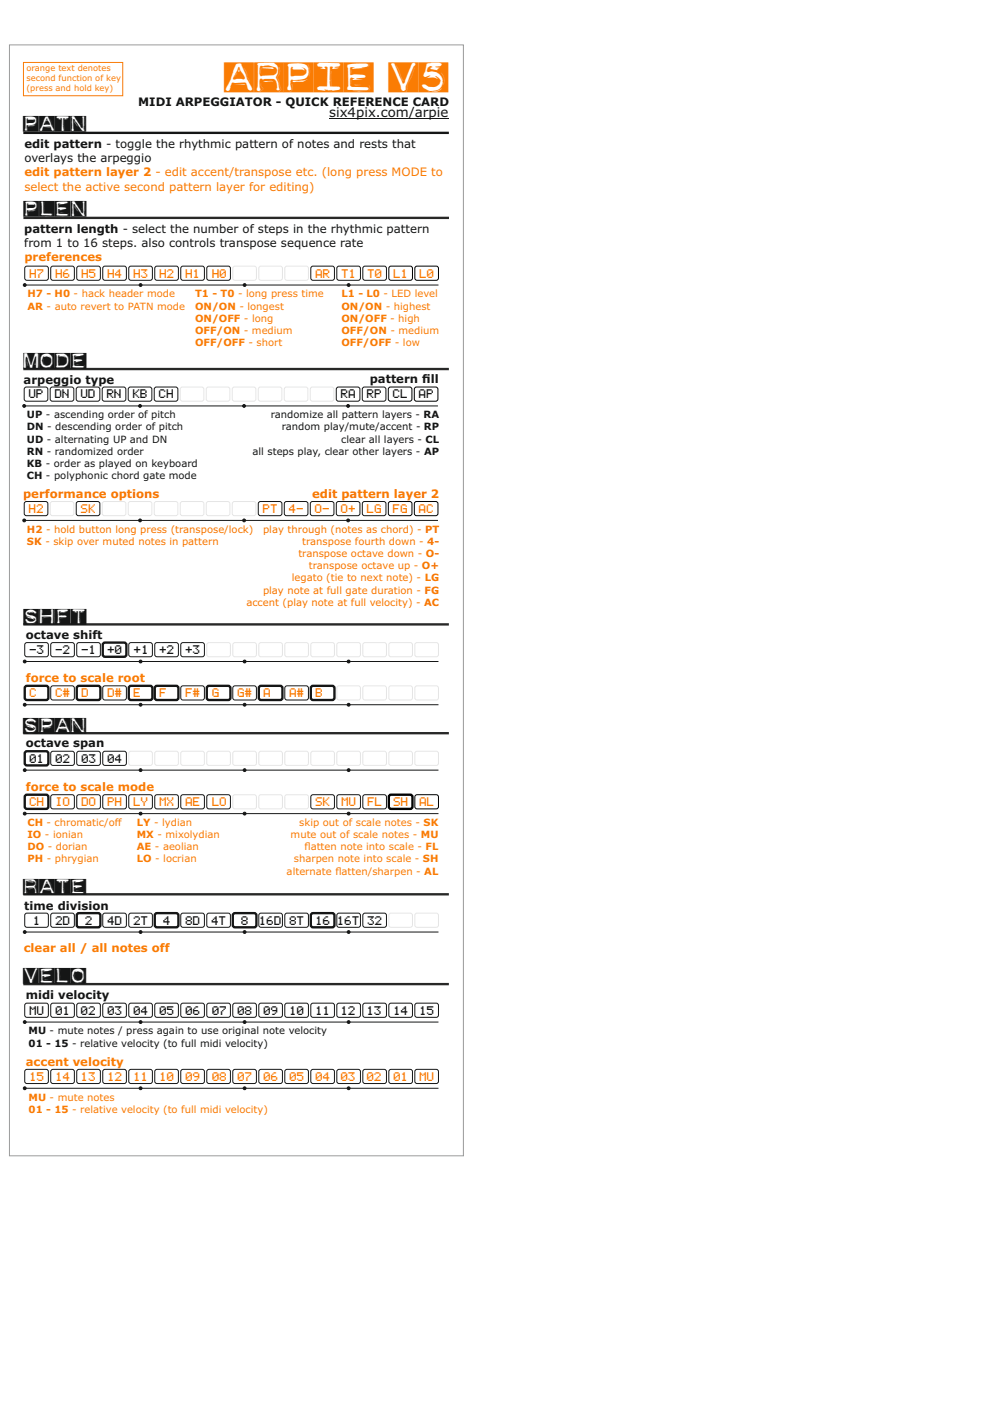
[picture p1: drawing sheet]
<svg xmlns="http://www.w3.org/2000/svg" width="210mm" height="297mm" viewBox="0 0 210 297" stroke-linecap="round" stroke-linejoin="round" font-family="sans-serif">
<g fill="#fff" stroke="#151616" stroke-width=".21">
<path d="M5.5 193.2h4.5l.2 .4v2.3l-.4 .3-4.3-.1-.3-.4v-2.1z" fill-rule="evenodd"/>
<path d="M11 193.2h4.5l.2 .4v2.3l-.4 .3-4.3-.1-.3-.4v-2.1z" fill-rule="evenodd"/>
<path d="M22 193.2h4.5l.2 .4v2.3l-.4 .3-4.3-.1-.3-.4v-2.1z" fill-rule="evenodd"/>
<path d="M27.5 193.2h4.5l.2 .4v2.3l-.4 .3-4.3-.1-.3-.4v-2.1z" fill-rule="evenodd"/>
<path d="M38.5 193.2h4.5l.2 .4v2.3l-.4 .3-4.3-.1-.3-.4v-2.1z" fill-rule="evenodd"/>
<path d="M44 193.2h4.5l.2 .4v2.3l-.4 .3-4.3-.1-.3-.4v-2.1z" fill-rule="evenodd"/>
<path d="M55 193.2h4.5l.2 .4v2.3l-.4 .3-4.3-.1-.3-.4v-2.1z" fill-rule="evenodd"/>
<path d="M60.5 193.2h4.5l.2 .4v2.3l-.4 .3-4.3-.1-.3-.4v-2.1z" fill-rule="evenodd"/>
<path d="M71.5 193.2h4.5l.2 .4v2.3l-.4 .3-4.3-.1-.3-.4v-2.1z" fill-rule="evenodd"/>
<path d="M77 193.2h4.5l.2 .4v2.3l-.4 .3-4.3-.1-.3-.4v-2.1z" fill-rule="evenodd"/>
</g>
<g fill="#fff" stroke="#151616" stroke-width=".5">
<path d="M16.5 193.2h4.5l.2 .4v2.3l-.4 .3-4.3-.1-.3-.4v-2.1z" fill-rule="evenodd"/>
<path d="M33 193.2h4.5l.2 .4v2.3l-.4 .3-4.3-.1-.3-.4v-2.1z" fill-rule="evenodd"/>
<path d="M49.5 193.2h4.5l.2 .4v2.3l-.4 .3-4.3-.1-.3-.4v-2.1z" fill-rule="evenodd"/>
<path d="M66 193.2h4.5l.2 .4v2.3l-.4 .3-4.3-.1-.3-.4v-2.1z" fill-rule="evenodd"/>
</g>
<g fill="#fff" stroke="#e6e6e6" stroke-width=".21">
<path d="M82.5 193.2h4.5l.2 .4v2.3l-.4 .3-4.3-.1-.3-.4v-2.1z" fill-rule="evenodd"/>
<path d="M88 193.2h4.5l.2 .4v2.3l-.4 .3-4.3-.1-.3-.4v-2.1z" fill-rule="evenodd"/>
</g>
<path d="M5.2 197.2h87.5" fill="none" stroke="#151616" stroke-width=".21"/>
<g fill="#151616" stroke="#151616" stroke-width=".21">
<circle cx="5.2" cy="197.2" r=".3"/>
<circle cx="29.7" cy="197.2" r=".3"/>
<circle cx="51.7" cy="197.2" r=".3"/>
<circle cx="73.7" cy="197.2" r=".3"/>
</g>
<g fill="#fff" stroke="#151616" stroke-width=".21">
<path d="M5.3 81.9h4.6l.2 .4v2.3l-.4 .3-4.4-.1-.2-.4v-2.1z" fill-rule="evenodd"/>
<path d="M10.7 82.1l.4-.2h4.3l.2 .4v2.3l-.4 .3-4.4-.1-.2-.4z" fill-rule="evenodd"/>
<path d="M16.3 81.9h4.6l.2 .4v2.3l-.4 .3-4.4-.1-.2-.4v-2.1z" fill-rule="evenodd"/>
<path d="M21.7 82.1l.4-.2h4.3l.2 .4v2.3l-.4 .3-4.4-.1-.2-.4z" fill-rule="evenodd"/>
<path d="M27.3 81.9h4.6l.2 .4v2.3l-.4 .3-4.4-.1-.2-.4v-2.1z" fill-rule="evenodd"/>
<path d="M32.8 81.9h4.6l.2 .4v2.3l-.4 .3-4.4-.1-.2-.4v-2.1z" fill-rule="evenodd"/>
<path d="M71.3 81.9h4.6l.2 .4v2.3l-.4 .3-4.4-.1-.2-.4v-2.1z" fill-rule="evenodd"/>
<path d="M76.8 81.9h4.6l.2 .4v2.3l-.4 .3-4.4-.1-.2-.4v-2.1z" fill-rule="evenodd"/>
</g>
<g fill="#fff" stroke="#e6e6e6" stroke-width=".21">
<path d="M38.3 81.9h4.6l.2 .4v2.3l-.4 .3-4.4-.1-.2-.4v-2.1z" fill-rule="evenodd"/>
<path d="M43.8 81.9h4.6l.2 .4v2.3l-.4 .3-4.4-.1-.2-.4v-2.1z" fill-rule="evenodd"/>
<path d="M49.3 81.9h4.6l.2 .4v2.3l-.4 .3-4.4-.1-.2-.4v-2.1z" fill-rule="evenodd"/>
<path d="M54.8 81.9h4.6l.2 .4v2.3l-.4 .3-4.4-.1-.2-.4v-2.1z" fill-rule="evenodd"/>
<path d="M60.3 81.9h4.6l.2 .4v2.3l-.4 .3-4.4-.1-.2-.4v-2.1z" fill-rule="evenodd"/>
<path d="M65.8 81.9h4.6l.2 .4v2.3l-.4 .3-4.4-.1-.2-.4v-2.1z" fill-rule="evenodd"/>
</g>
<g fill="#fff" stroke="#000" stroke-width=".21">
<path d="M82.3 81.9h4.6l.2 .4v2.3l-.4 .3-4.4-.1-.2-.4v-2.1z" fill-rule="evenodd"/>
<path d="M87.7 82.1l.4-.2h4.3l.2 .4v2.3l-.4 .3-4.4-.1-.2-.4z" fill-rule="evenodd"/>
</g>
<path d="M5.1 85.9h87.5" fill="none" stroke="#151616" stroke-width=".21"/>
<g fill="#151616" stroke="#151616" stroke-width=".21">
<circle cx="5.1" cy="85.9" r=".3"/>
<circle cx="29.6" cy="85.9" r=".3"/>
<circle cx="51.6" cy="85.9" r=".3"/>
<circle cx="73.6" cy="85.9" r=".3"/>
</g>
<g fill="#fff" stroke="#151616" stroke-width=".21">
<path d="M5.4 106.2h4.5l.2 .4v2.3l-.4 .2-4.3-.1-.3-.4v-2z" fill-rule="evenodd"/>
<path d="M16.4 106.2h4.5l.2 .4v2.3l-.4 .2-4.3-.1-.3-.4v-2z" fill-rule="evenodd"/>
<path d="M54.7 106.3l.4-.2 4.3 .1 .2 .4v2.3l-.4 .2-4.3-.1-.3-.4z" fill-rule="evenodd"/>
<path d="M60.2 106.3l.4-.2 4.3 .1 .2 .4v2.3l-.4 .2-4.3-.1-.3-.4z" fill-rule="evenodd"/>
<path d="M65.9 106.2h4.5l.2 .4v2.3l-.4 .2-4.3-.1-.3-.4v-2z" fill-rule="evenodd"/>
<path d="M71.4 106.2h4.5l.2 .4v2.3l-.4 .2-4.3-.1-.3-.4v-2z" fill-rule="evenodd"/>
<path d="M76.7 106.3l.4-.2 4.3 .1 .2 .4v2.3l-.4 .2-4.3-.1-.3-.4z" fill-rule="evenodd"/>
</g>
<g fill="#fff" stroke="#e6e6e6" stroke-width=".21">
<path d="M10.9 106.2h4.5l.2 .4v2.3l-.4 .2-4.3-.1-.3-.4v-2z" fill-rule="evenodd"/>
<path d="M21.9 106.2h4.5l.2 .4v2.3l-.4 .2-4.3-.1-.3-.4v-2z" fill-rule="evenodd"/>
<path d="M27.4 106.2h4.5l.2 .4v2.3l-.4 .2-4.3-.1-.3-.4v-2z" fill-rule="evenodd"/>
<path d="M32.7 106.3l.4-.2 4.3 .1 .2 .4v2.3l-.4 .2-4.3-.1-.3-.4z" fill-rule="evenodd"/>
<path d="M38.2 106.3l.4-.2 4.3 .1 .2 .4v2.3l-.4 .2-4.3-.1-.3-.4z" fill-rule="evenodd"/>
<path d="M43.9 106.2h4.5l.2 .4v2.3l-.4 .2-4.3-.1-.3-.4v-2z" fill-rule="evenodd"/>
<path d="M49.4 106.2h4.5l.2 .4v2.3l-.4 .2-4.3-.1-.3-.4v-2z" fill-rule="evenodd"/>
</g>
<g fill="#fff" stroke="#000" stroke-width=".21">
<path d="M82.2 106.3l.4-.2 4.3 .1 .2 .4v2.3l-.4 .2-4.3-.1-.3-.4z" fill-rule="evenodd"/>
<path d="M87.9 106.2h4.5l.2 .4v2.3l-.4 .2-4.3-.1-.3-.4v-2z" fill-rule="evenodd"/>
</g>
<path d="M5.1 110.1h87.5" fill="none" stroke="#151616" stroke-width=".21"/>
<g fill="#151616" stroke="#151616" stroke-width=".21">
<circle cx="5.1" cy="110.1" r=".3"/>
<circle cx="29.6" cy="110.1" r=".3"/>
<circle cx="51.6" cy="110.1" r=".3"/>
<circle cx="73.6" cy="110.1" r=".3"/>
</g>
<path d="M5.3 168.3l.4-.2 4.3 .1 .2 .4v2.3l-.4 .2-4.3-.1-.3-.4z" fill-rule="evenodd" fill="#fff" stroke="#151616" stroke-width=".5"/>
<g fill="#fff" stroke="#151616" stroke-width=".21">
<path d="M10.8 168.3l.4-.2 4.3 .1 .2 .4v2.3l-.4 .2-4.3-.1-.3-.4z" fill-rule="evenodd"/>
<path d="M16.3 168.3l.4-.2 4.3 .1 .2 .4v2.3l-.4 .2-4.3-.1-.3-.4z" fill-rule="evenodd"/>
<path d="M21.8 168.3l.4-.2 4.3 .1 .2 .4v2.3l-.4 .2-4.3-.1-.3-.4z" fill-rule="evenodd"/>
<path d="M27.3 168.3l.4-.2 4.3 .1 .2 .4v2.3l-.4 .2-4.3-.1-.3-.4z" fill-rule="evenodd"/>
<path d="M32.8 168.3l.4-.2 4.3 .1 .2 .4v2.3l-.4 .2-4.3-.1-.3-.4z" fill-rule="evenodd"/>
<path d="M38.3 168.3l.4-.2 4.3 .1 .2 .4v2.3l-.4 .2-4.3-.1-.3-.4z" fill-rule="evenodd"/>
<path d="M43.8 168.3l.4-.2 4.3 .1 .2 .4v2.3l-.4 .2-4.3-.1-.3-.4z" fill-rule="evenodd"/>
<path d="M65.8 168.3l.4-.2 4.3 .1 .2 .4v2.3l-.4 .2-4.3-.1-.3-.4z" fill-rule="evenodd"/>
<path d="M71.3 168.3l.4-.2 4.3 .1 .2 .4v2.3l-.4 .2-4.3-.1-.3-.4z" fill-rule="evenodd"/>
<path d="M76.8 168.3l.4-.2 4.3 .1 .2 .4v2.3l-.4 .2-4.3-.1-.3-.4z" fill-rule="evenodd"/>
</g>
<g fill="#fff" stroke="#e6e6e6" stroke-width=".21">
<path d="M49.3 168.3l.4-.2 4.3 .1 .2 .4v2.3l-.4 .2-4.3-.1-.3-.4z" fill-rule="evenodd"/>
<path d="M54.8 168.3l.4-.2 4.3 .1 .2 .4v2.3l-.4 .2-4.3-.1-.3-.4z" fill-rule="evenodd"/>
<path d="M60.3 168.3l.4-.2 4.3 .1 .2 .4v2.3l-.4 .2-4.3-.1-.3-.4z" fill-rule="evenodd"/>
</g>
<path d="M82.3 168.3l.4-.2 4.3 .1 .2 .4v2.3l-.4 .2-4.3-.1-.3-.4z" fill-rule="evenodd" fill="#fff" stroke="#000" stroke-width=".5"/>
<path d="M87.8 168.3l.4-.2 4.3 .1 .2 .4v2.3l-.4 .2-4.3-.1-.3-.4z" fill-rule="evenodd" fill="#fff" stroke="#000" stroke-width=".21"/>
<path d="M5.2 172.1h87.5" fill="none" stroke="#151616" stroke-width=".21"/>
<g fill="#151616" stroke="#151616" stroke-width=".21">
<circle cx="5.2" cy="172.1" r=".3"/>
<circle cx="29.7" cy="172.1" r=".3"/>
<circle cx="51.7" cy="172.1" r=".3"/>
<circle cx="73.7" cy="172.1" r=".3"/>
</g>
<path d="M5.5 159h4.5l.2 .4v2.3l-.4 .2h-4.3l-.3-.4v-2.1z" fill-rule="evenodd" fill="#fff" stroke="#151616" stroke-width=".5"/>
<g fill="#fff" stroke="#151616" stroke-width=".21">
<path d="M11 159h4.5l.2 .4v2.3l-.4 .2h-4.3l-.3-.4v-2.1z" fill-rule="evenodd"/>
<path d="M16.5 159h4.5l.2 .4v2.3l-.4 .2h-4.3l-.3-.4v-2.1z" fill-rule="evenodd"/>
<path d="M22 159h4.5l.2 .4v2.3l-.4 .2h-4.3l-.3-.4v-2.1z" fill-rule="evenodd"/>
</g>
<g fill="#fff" stroke="#e6e6e6" stroke-width=".21">
<path d="M27.5 159h4.5l.2 .4v2.3l-.4 .2h-4.3l-.3-.4v-2.1z" fill-rule="evenodd"/>
<path d="M33 159h4.5l.2 .4v2.3l-.4 .2h-4.3l-.3-.4v-2.1z" fill-rule="evenodd"/>
<path d="M38.5 159h4.5l.2 .4v2.3l-.4 .2h-4.3l-.3-.4v-2.1z" fill-rule="evenodd"/>
<path d="M44 159h4.5l.2 .4v2.3l-.4 .2h-4.3l-.3-.4v-2.1z" fill-rule="evenodd"/>
<path d="M49.5 159h4.5l.2 .4v2.3l-.4 .2h-4.3l-.3-.4v-2.1z" fill-rule="evenodd"/>
<path d="M55 159h4.5l.2 .4v2.3l-.4 .2h-4.3l-.3-.4v-2.1z" fill-rule="evenodd"/>
<path d="M60.5 159h4.5l.2 .4v2.3l-.4 .2h-4.3l-.3-.4v-2.1z" fill-rule="evenodd"/>
<path d="M66 159h4.5l.2 .4v2.3l-.4 .2h-4.3l-.3-.4v-2.1z" fill-rule="evenodd"/>
<path d="M71.5 159h4.5l.2 .4v2.3l-.4 .2h-4.3l-.3-.4v-2.1z" fill-rule="evenodd"/>
<path d="M77 159h4.5l.2 .4v2.3l-.4 .2h-4.3l-.3-.4v-2.1z" fill-rule="evenodd"/>
<path d="M82.5 159h4.5l.2 .4v2.3l-.4 .2h-4.3l-.3-.4v-2.1z" fill-rule="evenodd"/>
<path d="M88 159h4.5l.2 .4v2.3l-.4 .2h-4.3l-.3-.4v-2.1z" fill-rule="evenodd"/>
</g>
<path d="M5.2 162.9h87.5" fill="none" stroke="#151616" stroke-width=".21"/>
<g fill="#151616" stroke="#151616" stroke-width=".21">
<circle cx="5.2" cy="162.9" r=".3"/>
<circle cx="29.7" cy="162.9" r=".3"/>
<circle cx="51.7" cy="162.9" r=".3"/>
<circle cx="73.7" cy="162.9" r=".3"/>
</g>
<g fill="#fff" stroke="#151616" stroke-width=".5">
<path d="M5.3 145.3l.4-.2h4.3l.2 .4v2.4l-.4 .2-4.3-.1-.3-.4z" fill-rule="evenodd"/>
<path d="M16.3 145.3l.4-.2h4.3l.2 .4v2.4l-.4 .2-4.3-.1-.3-.4z" fill-rule="evenodd"/>
<path d="M27.3 145.3l.4-.2h4.3l.2 .4v2.4l-.4 .2-4.3-.1-.3-.4z" fill-rule="evenodd"/>
<path d="M32.8 145.3l.4-.2h4.3l.2 .4v2.4l-.4 .2-4.3-.1-.3-.4z" fill-rule="evenodd"/>
<path d="M43.8 145.3l.4-.2h4.3l.2 .4v2.4l-.4 .2-4.3-.1-.3-.4z" fill-rule="evenodd"/>
<path d="M54.8 145.3l.4-.2h4.3l.2 .4v2.4l-.4 .2-4.3-.1-.3-.4z" fill-rule="evenodd"/>
<path d="M65.8 145.3l.4-.2h4.3l.2 .4v2.4l-.4 .2-4.3-.1-.3-.4z" fill-rule="evenodd"/>
</g>
<g fill="#fff" stroke="#151616" stroke-width=".21">
<path d="M10.8 145.3l.4-.2h4.3l.2 .4v2.4l-.4 .2-4.3-.1-.3-.4z" fill-rule="evenodd"/>
<path d="M21.8 145.3l.4-.2h4.3l.2 .4v2.4l-.4 .2-4.3-.1-.3-.4z" fill-rule="evenodd"/>
<path d="M38.3 145.3l.4-.2h4.3l.2 .4v2.4l-.4 .2-4.3-.1-.3-.4z" fill-rule="evenodd"/>
<path d="M49.3 145.3l.4-.2h4.3l.2 .4v2.4l-.4 .2-4.3-.1-.3-.4z" fill-rule="evenodd"/>
<path d="M60.3 145.3l.4-.2h4.3l.2 .4v2.4l-.4 .2-4.3-.1-.3-.4z" fill-rule="evenodd"/>
</g>
<g fill="#fff" stroke="#e6e6e6" stroke-width=".21">
<path d="M71.3 145.3l.4-.2h4.3l.2 .4v2.4l-.4 .2-4.3-.1-.3-.4z" fill-rule="evenodd"/>
<path d="M76.8 145.3l.4-.2h4.3l.2 .4v2.4l-.4 .2-4.3-.1-.3-.4z" fill-rule="evenodd"/>
<path d="M82.3 145.3l.4-.2h4.3l.2 .4v2.4l-.4 .2-4.3-.1-.3-.4z" fill-rule="evenodd"/>
<path d="M87.8 145.3l.4-.2h4.3l.2 .4v2.4l-.4 .2-4.3-.1-.3-.4z" fill-rule="evenodd"/>
</g>
<path d="M5.2 149.1h87.5" fill="none" stroke="#151616" stroke-width=".21"/>
<g fill="#151616" stroke="#151616" stroke-width=".21">
<circle cx="5.2" cy="149.1" r=".3"/>
<circle cx="29.7" cy="149.1" r=".3"/>
<circle cx="51.7" cy="149.1" r=".3"/>
<circle cx="73.7" cy="149.1" r=".3"/>
</g>
<g fill="#fff" stroke="#151616" stroke-width=".21">
<path d="M5.5 136h4.5l.2 .4v2.3l-.4 .2h-4.3l-.3-.4v-2.1z" fill-rule="evenodd"/>
<path d="M11 136h4.5l.2 .4v2.3l-.4 .2h-4.3l-.3-.4v-2.1z" fill-rule="evenodd"/>
<path d="M16.5 136h4.5l.2 .4v2.3l-.4 .2h-4.3l-.3-.4v-2.1z" fill-rule="evenodd"/>
<path d="M27.5 136h4.5l.2 .4v2.3l-.4 .2h-4.3l-.3-.4v-2.1z" fill-rule="evenodd"/>
<path d="M33 136h4.5l.2 .4v2.3l-.4 .2h-4.3l-.3-.4v-2.1z" fill-rule="evenodd"/>
<path d="M38.5 136h4.5l.2 .4v2.3l-.4 .2h-4.3l-.3-.4v-2.1z" fill-rule="evenodd"/>
</g>
<path d="M22 136h4.5l.2 .4v2.3l-.4 .2h-4.3l-.3-.4v-2.1z" fill-rule="evenodd" fill="#fff" stroke="#151616" stroke-width=".5"/>
<g fill="#fff" stroke="#e6e6e6" stroke-width=".21">
<path d="M44 136h4.5l.2 .4v2.3l-.4 .2h-4.3l-.3-.4v-2.1z" fill-rule="evenodd"/>
<path d="M49.5 136h4.5l.2 .4v2.3l-.4 .2h-4.3l-.3-.4v-2.1z" fill-rule="evenodd"/>
<path d="M55 136h4.5l.2 .4v2.3l-.4 .2h-4.3l-.3-.4v-2.1z" fill-rule="evenodd"/>
<path d="M60.5 136h4.5l.2 .4v2.3l-.4 .2h-4.3l-.3-.4v-2.1z" fill-rule="evenodd"/>
<path d="M66 136h4.5l.2 .4v2.3l-.4 .2h-4.3l-.3-.4v-2.1z" fill-rule="evenodd"/>
<path d="M71.5 136h4.5l.2 .4v2.3l-.4 .2h-4.3l-.3-.4v-2.1z" fill-rule="evenodd"/>
<path d="M77 136h4.5l.2 .4v2.3l-.4 .2h-4.3l-.3-.4v-2.1z" fill-rule="evenodd"/>
<path d="M82.5 136h4.5l.2 .4v2.3l-.4 .2h-4.3l-.3-.4v-2.1z" fill-rule="evenodd"/>
<path d="M88 136h4.5l.2 .4v2.3l-.4 .2h-4.3l-.3-.4v-2.1z" fill-rule="evenodd"/>
</g>
<path d="M5.2 139.9h87.5" fill="none" stroke="#151616" stroke-width=".21"/>
<g fill="#151616" stroke="#151616" stroke-width=".21">
<circle cx="5.2" cy="139.9" r=".3"/>
<circle cx="29.7" cy="139.9" r=".3"/>
<circle cx="51.7" cy="139.9" r=".3"/>
<circle cx="73.7" cy="139.9" r=".3"/>
</g>
<g fill="#fff" stroke="#151616" stroke-width=".21">
<path d="M5.3 212.4l.4-.2 4.3 .1 .2 .4v2.3l-.4 .2-4.3-.1-.3-.4z" fill-rule="evenodd"/>
<path d="M10.8 212.4l.4-.2 4.3 .1 .2 .4v2.3l-.4 .2-4.3-.1-.3-.4z" fill-rule="evenodd"/>
<path d="M16.3 212.4l.4-.2 4.3 .1 .2 .4v2.3l-.4 .2-4.3-.1-.3-.4z" fill-rule="evenodd"/>
<path d="M21.8 212.4l.4-.2 4.3 .1 .2 .4v2.3l-.4 .2-4.3-.1-.3-.4z" fill-rule="evenodd"/>
<path d="M27.3 212.4l.4-.2 4.3 .1 .2 .4v2.3l-.4 .2-4.3-.1-.3-.4z" fill-rule="evenodd"/>
<path d="M32.8 212.4l.4-.2 4.3 .1 .2 .4v2.3l-.4 .2-4.3-.1-.3-.4z" fill-rule="evenodd"/>
<path d="M38.3 212.4l.4-.2 4.3 .1 .2 .4v2.3l-.4 .2-4.3-.1-.3-.4z" fill-rule="evenodd"/>
<path d="M43.8 212.4l.4-.2 4.3 .1 .2 .4v2.3l-.4 .2-4.3-.1-.3-.4z" fill-rule="evenodd"/>
<path d="M49.3 212.4l.4-.2 4.3 .1 .2 .4v2.3l-.4 .2-4.3-.1-.3-.4z" fill-rule="evenodd"/>
<path d="M54.8 212.4l.4-.2 4.3 .1 .2 .4v2.3l-.4 .2-4.3-.1-.3-.4z" fill-rule="evenodd"/>
<path d="M60.3 212.4l.4-.2 4.3 .1 .2 .4v2.3l-.4 .2-4.3-.1-.3-.4z" fill-rule="evenodd"/>
<path d="M65.8 212.4l.4-.2 4.3 .1 .2 .4v2.3l-.4 .2-4.3-.1-.3-.4z" fill-rule="evenodd"/>
<path d="M71.3 212.4l.4-.2 4.3 .1 .2 .4v2.3l-.4 .2-4.3-.1-.3-.4z" fill-rule="evenodd"/>
<path d="M76.8 212.4l.4-.2 4.3 .1 .2 .4v2.3l-.4 .2-4.3-.1-.3-.4z" fill-rule="evenodd"/>
<path d="M82.3 212.4l.4-.2 4.3 .1 .2 .4v2.3l-.4 .2-4.3-.1-.3-.4z" fill-rule="evenodd"/>
<path d="M87.8 212.4l.4-.2 4.3 .1 .2 .4v2.3l-.4 .2-4.3-.1-.3-.4z" fill-rule="evenodd"/>
</g>
<path d="M5.2 216.2h87.5" fill="none" stroke="#151616" stroke-width=".21"/>
<g fill="#151616" stroke="#151616" stroke-width=".21">
<circle cx="5.2" cy="216.2" r=".3"/>
<circle cx="29.7" cy="216.2" r=".3"/>
<circle cx="51.7" cy="216.2" r=".3"/>
<circle cx="73.7" cy="216.2" r=".3"/>
</g>
<g fill="#fff" stroke="#151616" stroke-width=".21">
<path d="M5.5 226.3h4.5l.2 .4v2.3l-.4 .2-4.3-.1-.3-.4v-2z" fill-rule="evenodd"/>
<path d="M11 226.3h4.5l.2 .4v2.3l-.4 .2-4.3-.1-.3-.4v-2z" fill-rule="evenodd"/>
<path d="M16.5 226.3h4.5l.2 .4v2.3l-.4 .2-4.3-.1-.3-.4v-2z" fill-rule="evenodd"/>
<path d="M22 226.3h4.5l.2 .4v2.3l-.4 .2-4.3-.1-.3-.4v-2z" fill-rule="evenodd"/>
<path d="M27.5 226.3h4.5l.2 .4v2.3l-.4 .2-4.3-.1-.3-.4v-2z" fill-rule="evenodd"/>
<path d="M33 226.3h4.5l.2 .4v2.3l-.4 .2-4.3-.1-.3-.4v-2z" fill-rule="evenodd"/>
<path d="M38.5 226.3h4.5l.2 .4v2.3l-.4 .2-4.3-.1-.3-.4v-2z" fill-rule="evenodd"/>
<path d="M44 226.3h4.5l.2 .4v2.3l-.4 .2-4.3-.1-.3-.4v-2z" fill-rule="evenodd"/>
<path d="M49.5 226.3h4.5l.2 .4v2.3l-.4 .2-4.3-.1-.3-.4v-2z" fill-rule="evenodd"/>
<path d="M55 226.3h4.5l.2 .4v2.3l-.4 .2-4.3-.1-.3-.4v-2z" fill-rule="evenodd"/>
<path d="M60.5 226.3h4.5l.2 .4v2.3l-.4 .2-4.3-.1-.3-.4v-2z" fill-rule="evenodd"/>
<path d="M66 226.3h4.5l.2 .4v2.3l-.4 .2-4.3-.1-.3-.4v-2z" fill-rule="evenodd"/>
<path d="M71.5 226.3h4.5l.2 .4v2.3l-.4 .2-4.3-.1-.3-.4v-2z" fill-rule="evenodd"/>
<path d="M77 226.3h4.5l.2 .4v2.3l-.4 .2-4.3-.1-.3-.4v-2z" fill-rule="evenodd"/>
<path d="M82.5 226.3h4.5l.2 .4v2.3l-.4 .2-4.3-.1-.3-.4v-2z" fill-rule="evenodd"/>
<path d="M88 226.3h4.5l.2 .4v2.3l-.4 .2-4.3-.1-.3-.4v-2z" fill-rule="evenodd"/>
</g>
<path d="M69.6 25.2h25.3M5.2 230.2h87.5" fill="none" stroke="#151616" stroke-width=".21"/>
<g fill="#151616" stroke="#151616" stroke-width=".21">
<circle cx="5.2" cy="230.2" r=".3"/>
<circle cx="29.7" cy="230.2" r=".3"/>
<circle cx="51.7" cy="230.2" r=".3"/>
<circle cx="73.7" cy="230.2" r=".3"/>
</g>
<path d="M4.9 28.1h90" fill="none" stroke="#151616" stroke-width=".5"/>
<path d="M5 46.1h90M4.9 78.1h90M4.9 132.1h90M4.9 155.1h90M4.9 189.2h90M4.9 208.2h90" fill="none" stroke="#282827" stroke-width=".5"/>
<path d="M94.9 25.1v.1z" fill-rule="evenodd" fill="#151616"/>
<path d="M5 13.2h21v7.1h-21z" fill="none" stroke="#fa7c03" stroke-width=".21"/>
<g fill="#fff" stroke="#151616" stroke-width=".21">
<path d="M5.5 56.4h4.5l.2 .4v2.3l-.4 .2-4.3-.1-.3-.4v-2z" fill-rule="evenodd"/>
<path d="M11 56.4h4.5l.2 .4v2.3l-.4 .2-4.3-.1-.3-.4v-2z" fill-rule="evenodd"/>
<path d="M16.5 56.4h4.5l.2 .4v2.3l-.4 .2-4.3-.1-.3-.4v-2z" fill-rule="evenodd"/>
<path d="M22 56.4h4.5l.2 .4v2.3l-.4 .2-4.3-.1-.3-.4v-2z" fill-rule="evenodd"/>
<path d="M27.5 56.4h4.5l.2 .4v2.3l-.4 .2-4.3-.1-.3-.4v-2z" fill-rule="evenodd"/>
<path d="M33 56.4h4.5l.2 .4v2.3l-.4 .2-4.3-.1-.3-.4v-2z" fill-rule="evenodd"/>
<path d="M38.5 56.4h4.5l.2 .4v2.3l-.4 .2-4.3-.1-.3-.4v-2z" fill-rule="evenodd"/>
<path d="M44 56.4h4.5l.2 .4v2.3l-.4 .2-4.3-.1-.3-.4v-2z" fill-rule="evenodd"/>
<path d="M66 56.4h4.5l.2 .4v2.3l-.4 .2-4.3-.1-.3-.4v-2z" fill-rule="evenodd"/>
<path d="M71.5 56.4h4.5l.2 .4v2.3l-.4 .2-4.3-.1-.3-.4v-2z" fill-rule="evenodd"/>
<path d="M77 56.4h4.5l.2 .4v2.3l-.4 .2-4.3-.1-.3-.4v-2z" fill-rule="evenodd"/>
</g>
<g fill="#fff" stroke="#e6e6e6" stroke-width=".21">
<path d="M49.5 56.4h4.5l.2 .4v2.3l-.4 .2-4.3-.1-.3-.4v-2z" fill-rule="evenodd"/>
<path d="M55 56.4h4.5l.2 .4v2.3l-.4 .2-4.3-.1-.3-.4v-2z" fill-rule="evenodd"/>
<path d="M60.5 56.4h4.5l.2 .4v2.3l-.4 .2-4.3-.1-.3-.4v-2z" fill-rule="evenodd"/>
</g>
<g fill="#fff" stroke="#000" stroke-width=".21">
<path d="M82.5 56.4h4.5l.2 .4v2.3l-.4 .2-4.3-.1-.3-.4v-2z" fill-rule="evenodd"/>
<path d="M88 56.4h4.5l.2 .4v2.3l-.4 .2-4.3-.1-.3-.4v-2z" fill-rule="evenodd"/>
</g>
<path d="M5.2 60.3h87.5" fill="none" stroke="#151616" stroke-width=".21"/>
<g fill="#151616" stroke="#151616" stroke-width=".21">
<circle cx="5.2" cy="60.3" r=".3"/>
<circle cx="29.7" cy="60.3" r=".3"/>
<circle cx="51.7" cy="60.3" r=".3"/>
<circle cx="73.7" cy="60.3" r=".3"/>
</g>
<path d="M2 9.5h96v235h-96z" fill="none" stroke="#999" stroke-width=".21"/>
<text font-size="6.7" fill="#fa7c03" x="47.4" y="19.2">Arpie v5</text>
<g font-size="3.5" fill="#151616">
<text x="4.9" y="27.8">patn</text>
<text x="5" y="45.7">PLEN</text>
<text x="5" y="77.9">mode</text>
<text x="5" y="131.9">SHFT</text>
<text x="4.9" y="155">span</text>
<text x="4.9" y="189">rate</text>
<text x="4.9" y="208">velo</text>
</g>
<text font-size="2.8" fill="#151616" x="69.6" y="24.8">six4pix.com/arpie</text>
<g font-size="2.5" fill="#151616">
<text x="29.2" y="22.3">MIDI ARPEGGIATOR - QUICK REFERENCE CARD</text>
<text x="5.2" y="34.3">overlays the arpeggio</text>
<text x="5.2" y="31.3">edit pattern - toggle the rhythmic pattern of notes and rests that</text>
<text x="5.1" y="49.3">pattern length - select the number of steps in the rhythmic pattern</text>
<text x="5.1" y="52.3">from 1 to 16 steps. also controls transpose sequence rate</text>
<text x="5" y="81.2">arpeggio type</text>
<text x="78.2" y="81.1">pattern f</text>
<text x="89.3" y="81.1">ill</text>
<text x="5.5" y="135.1">octave shift</text>
<text x="5.5" y="158.1">octave span</text>
<text x="5.1" y="192.5">time division</text>
<text x="5.5" y="211.4">midi velocity</text>
</g>
<g font-size="2.5" fill="#fa7c03">
<text x="5.2" y="37.3">edit pattern layer 2 - edit accent/transpose etc. (long press MODE to</text>
<text x="5.2" y="40.3">select the active second pattern layer for editing)</text>
<text x="5.2" y="55.3">preferences</text>
<text x="5.5" y="144.3">force to scale root</text>
<text x="5.5" y="167.3">force to scale mode</text>
<text x="5" y="201.4">clear all / all notes off</text>
<text x="5.5" y="225.4">accent velocity</text>
</g>
<g font-size="2.5" fill="#f26d03">
<text x="4.9" y="105.3">performance options</text>
<text x="66" y="105.3">edit pattern layer 2</text>
</g>
<g font-size="2.1" fill="#fa7c03">
<text x="6.3" y="58.7">H7</text>
<text x="11.8" y="58.7">H6</text>
<text x="17.3" y="58.7">H5</text>
<text x="22.8" y="58.7">H4</text>
<text x="28.3" y="58.7">H3</text>
<text x="33.8" y="58.7">H2</text>
<text x="39.3" y="58.7">H1</text>
<text x="44.9" y="58.7">H0</text>
<text x="66.8" y="58.7">AR</text>
<text x="72.3" y="58.7">T1</text>
<text x="77.8" y="58.7">T0</text>
<text x="83.3" y="58.7">L1</text>
<text x="88.8" y="58.7">L0</text>
<text x="5.8" y="65.5">AR - auto revert to PATN mode</text>
<text x="5.8" y="62.9">H7 - H0 - hack header mode</text>
<text x="41.2" y="62.9">T1 - T0 - long press time</text>
<text x="41.2" y="65.5">ON/ON - longest</text>
<text x="72.2" y="62.9">L1 - L0 - LED level</text>
<text x="72.2" y="65.5">ON/ON - highest</text>
<text x="41.2" y="68.1">ON/OFF - long</text>
<text x="41.2" y="70.6">OFF/ON - medium</text>
<text x="72.2" y="70.6">OFF/ON - medium</text>
<text x="72.2" y="68.1">ON/OFF - high</text>
<text x="41.2" y="73.2">OFF/OFF - short</text>
<text x="72.2" y="73.2">OFF/OFF - low</text>
<text x="6.3" y="147.5">C</text>
<text x="11.8" y="147.5">C#</text>
<text x="17.3" y="147.5">D</text>
<text x="22.8" y="147.5">D#</text>
<text x="28.3" y="147.5">E</text>
<text x="33.8" y="147.5">F</text>
<text x="39.3" y="147.5">F#</text>
<text x="44.9" y="147.5">G</text>
<text x="50.3" y="147.5">G#</text>
<text x="55.8" y="147.5">A</text>
<text x="61.3" y="147.5">A#</text>
<text x="66.8" y="147.5">B</text>
<text x="6.3" y="170.5">CH</text>
<text x="11.8" y="170.5">IO</text>
<text x="17.3" y="170.5">DO</text>
<text x="22.8" y="170.5">PH</text>
<text x="28.3" y="170.5">LY</text>
<text x="33.8" y="170.5">MX</text>
<text x="39.3" y="170.5">AE</text>
<text x="44.9" y="170.5">LO</text>
<text x="66.8" y="170.5">SK</text>
<text x="72.3" y="170.5">MU</text>
<text x="77.8" y="170.5">FL</text>
<text x="83.3" y="170.5">SH</text>
<text x="88.8" y="170.5">AL</text>
<text x="5.8" y="179.9">DO - dorian</text>
<text x="5.8" y="177.3">IO - ionian</text>
<text x="5.8" y="174.7">CH - chromatic/off</text>
<text x="28.9" y="179.9">AE - aeolian</text>
<text x="28.9" y="174.7">LY - lydian</text>
<text x="28.9" y="177.3">MX - mixolydian</text>
<text x="61.5" y="177.3">mute out of scale notes - MU</text>
<text x="63.3" y="174.7">skip out of scale notes - SK</text>
<text x="64.4" y="179.9">f</text>
<text x="64.4" y="179.9">latten note into scale - FL</text>
<text x="5.8" y="182.4">PH - phrygian</text>
<text x="28.9" y="182.4">LO - locrian</text>
<text x="60.6" y="185">alternate f</text>
<text x="62.2" y="182.4">sharpen note into scale - SH</text>
<text x="70.9" y="185">latten/sharpen - AL</text>
<text x="6" y="232.8">MU - mute notes</text>
<text x="6.3" y="228.6">15</text>
<text x="11.8" y="228.6">14</text>
<text x="17.2" y="228.6">13</text>
<text x="22.8" y="228.6">12</text>
<text x="28.3" y="228.6">11</text>
<text x="33.8" y="228.6">10</text>
<text x="39.3" y="228.6">09</text>
<text x="44.9" y="228.6">08</text>
<text x="50.3" y="228.6">07</text>
<text x="55.8" y="228.6">06</text>
<text x="61.3" y="228.6">05</text>
<text x="66.8" y="228.6">04</text>
<text x="72.1" y="228.6">03</text>
<text x="77.6" y="228.6">02</text>
<text x="83.3" y="228.6">01</text>
<text x="88.8" y="228.6">MU</text>
<text x="6" y="235.4">01 - 15 - relative velocity (to full midi velocity)</text>
</g>
<g font-size="2.1" fill="#151616">
<text x="5.7" y="88.5">UP - ascending order of pitch</text>
<text x="6.2" y="84.3">UP</text>
<text x="11.7" y="84.3">DN</text>
<text x="17.2" y="84.3">UD</text>
<text x="22.7" y="84.3">RN</text>
<text x="28.2" y="84.3">KB</text>
<text x="33.7" y="84.3">CH</text>
<text x="57.3" y="88.5">randomize all pattern layers - RA</text>
<text x="72.2" y="84.3">RA</text>
<text x="77.7" y="84.3">RP</text>
<text x="83.2" y="84.3">CL</text>
<text x="88.7" y="84.3">AP</text>
<text x="5.7" y="91.1">DN - descending order of pitch</text>
<text x="5.7" y="93.6">UD - alternating UP and DN</text>
<text x="59.6" y="91.1">random play/mute/accent - RP</text>
<text x="72.2" y="93.6">clear all layers - CL</text>
<text x="5.7" y="101.4">CH - polyphonic chord gate mode</text>
<text x="5.7" y="98.8">KB - order as played on keyboard</text>
<text x="5.7" y="96.2">RN - randomized order</text>
<text x="53.4" y="96.2">all steps play, clear other layers - AP</text>
<text x="6.3" y="138.4">-3</text>
<text x="11.8" y="138.4">-2</text>
<text x="17.3" y="138.4">-1</text>
<text x="22.8" y="138.4">+0</text>
<text x="28.4" y="138.4">+1</text>
<text x="33.8" y="138.4">+2</text>
<text x="39.3" y="138.4">+3</text>
<text x="6.3" y="161.3">01</text>
<text x="11.8" y="161.3">02</text>
<text x="17.3" y="161.3">03</text>
<text x="22.8" y="161.3">04</text>
<text x="7.1" y="195.6">1</text>
<text x="11.8" y="195.6">2D</text>
<text x="18.1" y="195.6">2</text>
<text x="22.8" y="195.6">4D</text>
<text x="28.3" y="195.6">2T</text>
<text x="34.6" y="195.6">4</text>
<text x="39.3" y="195.6">8D</text>
<text x="44.8" y="195.6">4T</text>
<text x="51.1" y="195.6">8</text>
<text x="54.8" y="195.6">16D</text>
<text x="61.3" y="195.6">8T</text>
<text x="66.8" y="195.6">16</text>
<text x="71.3" y="195.6">16T</text>
<text x="77.8" y="195.6">32</text>
<text x="6.3" y="214.6">MU</text>
<text x="11.8" y="214.6">01</text>
<text x="17.2" y="214.6">02</text>
<text x="22.8" y="214.6">03</text>
<text x="28.3" y="214.6">04</text>
<text x="33.8" y="214.6">05</text>
<text x="39.3" y="214.6">06</text>
<text x="44.9" y="214.6">07</text>
<text x="50.3" y="214.6">08</text>
<text x="55.8" y="214.6">09</text>
<text x="61.3" y="214.6">10</text>
<text x="66.8" y="214.6">11</text>
<text x="72.1" y="214.6">12</text>
<text x="77.6" y="214.6">13</text>
<text x="83.3" y="214.6">14</text>
<text x="88.8" y="214.6">15</text>
<text x="6" y="221.4">01 - 15 - relative velocity (to full midi velocity)</text>
<text x="6" y="218.8">MU - mute notes / press again to use original note velocity</text>
</g>
<g font-size="2.1" fill="#f26d03">
<text x="5.7" y="112.7">H2 - hold button long press (transpose/lock)</text>
<text x="6.2" y="108.5">H2</text>
<text x="17.2" y="108.5">SK</text>
<text x="55.6" y="112.7">play through (notes as chord) - PT</text>
<text x="55.7" y="108.5">PT</text>
<text x="61.2" y="108.5">4-</text>
<text x="66.7" y="108.5">O-</text>
<text x="72.2" y="108.5">O+</text>
<text x="77.7" y="108.5">LG</text>
<text x="83.2" y="108.5">FG</text>
<text x="88.7" y="108.5">AC</text>
<text x="5.7" y="115.3">SK - skip over muted notes in pattern</text>
<text x="63.1" y="117.8">transpose octave down - O-</text>
<text x="63.9" y="115.3">transpose fourth down - 4-</text>
<text x="55.6" y="125.6">play note at full gate duration - FG</text>
<text x="61.7" y="123">legato (tie to next note) - LG</text>
<text x="65.3" y="120.4">transpose octave up - O+</text>
<text x="52.1" y="128.1">accent (play note at full velocity) - AC</text>
</g>
<g font-size="1.8" fill="#fa7c03">
<text x="5.6" y="15">orange text denotes</text>
<text x="5.6" y="17.2">second function of key</text>
<text x="5.6" y="19.3">(press and hold key)</text>
</g>
</svg>
